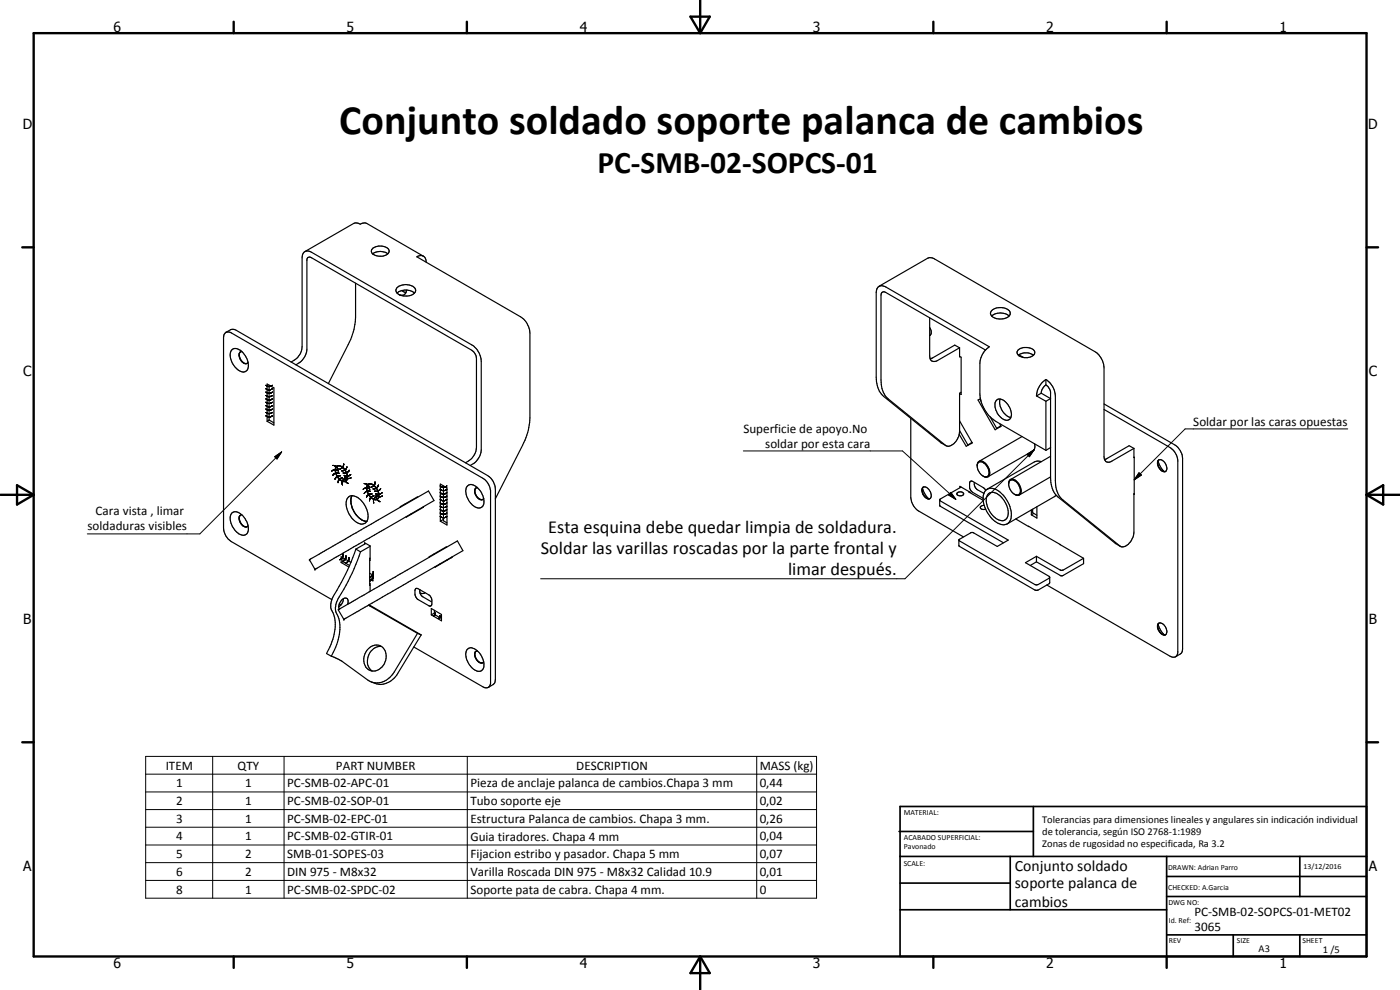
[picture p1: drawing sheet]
<svg xmlns="http://www.w3.org/2000/svg" width="420mm" height="297mm" viewBox="0 0 420 297" stroke-linecap="round" stroke-linejoin="round" font-family="sans-serif">
<g fill="none" stroke="#000" stroke-width=".35">
<path d="M91.5 75.5l14.6-8.4 1.4-.1a.83 .83 0 0 0 1.2 0l1.4 .1 17 9.8M111.8 76.2a3.7 3.7 0 0 1 4.6 0M112 74.4a3.3 3.3 0 0 1 4.8 .8 2.29 2.29 0 0 1-3 1.7 1.95 1.95 0 0 1-2.3-1.8zM127.9 78.7a1.75 1.75 0 0 0-.8-1.8 1.75 1.75 0 0 0-2 .1l31.1 18a6.1 6.1 0 0 1 2.8 4.9v25.5a18.2 18.2 0 0 1-2.2 8.2l-8.1 16M67.8 99.7l-.5 .6-.2 1v57.1a5 5 0 0 0 2.4 4.1l30.1 17.4M67.8 99.7h1.4l75.7 43.8a5.1 5.1 0 0 1 2.3 3.7v57.8l-.1 .7-.6 .5M67.8 99.7l1.6-.9 1.5 .3 75.4 43.6a5 5 0 0 1 2.4 4v57.2a1.54 1.54 0 0 1-.7 1.5l-1.5 .8M106.7 85v10.2a18.2 18.2 0 0 1-2.2 8.2l-6 11.7M119.2 87.9a1.39 1.39 0 0 1-.2-1.5 1.39 1.39 0 0 1 1.3-.8 4.2 4.2 0 0 1 4.3 .9l.1 .7-.3 .7M119.2 87.9a4.3 4.3 0 0 0 4.4 .6l.8-.6M120.6 87.2l1.2 .6M120.6 87.2a4.6 4.6 0 0 1 3.8 .7"/>
<path d="M120.6 87.2l-1.4 .7M122 87a1.46 1.46 0 0 1-.7 1.4 1.46 1.46 0 0 1-1.6 0M263.8 85.9l14.6-8.4 1.4-.1 48.7 28.1a6.1 6.1 0 0 1 2.8 4.9v26.6a1.42 1.42 0 0 0 .7 1.6 1.42 1.42 0 0 0 1.7-.3l6.6-3.8M279 98.2a1.62 1.62 0 0 1 0 2.5M279 95.4v11.4a1.44 1.44 0 0 0 .7 1.5 1.44 1.44 0 0 0 1.7-.1l6.6-3.8M297.6 94.8a4.2 4.2 0 0 1 5.2 0M297.8 93a3.8 3.8 0 0 1 5.3 .6 1.72 1.72 0 0 1-1.8 2 3.3 3.3 0 0 1-4-1.5l.2-.7zM69.5 105.1a2.02 2.02 0 0 1 2.9 .2 5.2 5.2 0 0 1 1.8 5.7 1.93 1.93 0 0 1-3.1-.3 4.8 4.8 0 0 1-1.6-5.6zM71.9 105.9a2.69 2.69 0 0 0 2.1 3.2M71.9 105.8a2.47 2.47 0 0 0 2.1 3.3M72.2 105.6l-.2 .1M72.2 105.6l-.3 .3"/>
<path d="M72.6 105.5l-.4 .1M74.5 108.7l-.5 .4M80.2 115.2l2 1.2v11.2l-2-1.2zM80.8 115.6v10.4M87.4 108.6a5.5 5.5 0 0 0 3.3-4.6v-26.7a1.74 1.74 0 0 1 .8-1.8 1.74 1.74 0 0 1 2 .2l48.1 27.8a6 6 0 0 1 2.8 4.9v26.6a5.6 5.6 0 0 1-3.3 4.7M88.8 109.5a5.7 5.7 0 0 0 3.3-4.7v-26.9a.86 .86 0 0 1 1.4-.6l48.1 27.8a3.2 3.2 0 0 1 1.4 2.5v26.6a5.4 5.4 0 0 1-3.3 4.7M279 100.6h.1M288 106.9l.4 .3v11.2l-.4-.3M288 104.4l-1.5-.9-7.3 4.2M288 104.4l.1 2.6M294.2 119.6l-.7 .4 5.2 8.9 1.7-1-.4-.8M294.3 119.8h-.2l.3 .5"/>
<path d="M295.8 105l-30-17.2a.88 .88 0 0 0-1-.1 .88 .88 0 0 0-.4 .9v25.4a7 7 0 0 0 2.2 5.7l17.2 13.9a2.34 2.34 0 0 0 3-1.1 5 5 0 0 0 1.2-3v-11.5l.4-.3M299.3 119.9a2.95 2.95 0 0 1 3.3 1.6 4 4 0 0 1 .6 4.1 1.84 1.84 0 0 1-2.8-.3 4.6 4.6 0 0 1-1.5-5zM300.2 119.8a4.7 4.7 0 0 0 3.1 5.5M305.6 106.6a3.8 3.8 0 0 1 4.6 0M305.7 104.9a3.7 3.7 0 0 1 4.8 .5 1.37 1.37 0 0 1-1.4 1.7 2.95 2.95 0 0 1-3.8-1.1v-.5zM305.8 106.5l1.4 .7M311.1 118.8l2.8 1.6M312.5 118l2.8 1.6-1.4 .8M312.5 118l-1.4 .8M313.9 113.9a6.1 6.1 0 0 1 2.8 4.9v25.4a7.3 7.3 0 0 0 2.2 5.7l17.2 13.9a2.4 2.4 0 0 0 3.1-1.1l.8-1.5 .3-1.5 .1-11.6M313.9 115.5a3.6 3.6 0 0 1 1.4 2.1v25.8a7.5 7.5 0 0 0 2.2 5.7l17.2 13.9 1.5 1M313.9 113.9v1.6"/>
<path d="M313.9 113.9a6.3 6.3 0 0 0-2.8 4.9M313.9 115.5a3.3 3.3 0 0 0-1.4 2.5M80.8 126l-.6 .4M80.8 126l1.4 .9M101 139.9l-.3 1.1M101.1 139.8a2.32 2.32 0 0 1 2.7 1.6 2.42 2.42 0 0 1 0 3M101.2 139.7a2.65 2.65 0 0 0 .1 3.4 2.29 2.29 0 0 0 2.5 1.3M273.3 125.5v23.8a5.4 5.4 0 0 0 2.4 4l13.4 7.8M283.9 133.7l-1.5-.9-17.6-14.2a7.6 7.6 0 0 1-1.8-5.4v-25.4a1.76 1.76 0 0 1 .8-1.9 1.76 1.76 0 0 1 2 .2l31.1 18a6.5 6.5 0 0 0-2.8 4.9v9.2a10.6 10.6 0 0 0 4.7 8.2l15.1 8.7M288 126.3l3.8 6.6-1.8 1-2.1-3.6M288 129.2l2.5 4.3 1.2-.7M291.3 133l.1 .1"/>
<path d="M291.4 133l.1 .1M293.3 139.5a1.07 1.07 0 0 1 .8-1 1.07 1.07 0 0 1 1.1 .4 2.97 2.97 0 0 1 1.2 4 2.57 2.57 0 0 1-3-2.1 1.54 1.54 0 0 1 1-2.5 3.6 3.6 0 0 1 2.4 4.5l-.2 .2a1.33 1.33 0 0 1-1.5-.1M297.2 125.1l1.9 3.4 1.3-.7M300 128v.1M300 127.9l.1 .2M306.7 131l-12.9 7.4M310.5 133.1v1.3l-.5 .9-13.5 7.7M312.6 138.5l-1.2-.2-1 .3-14.1 8.2M313.9 120.4v14.7M315.3 134.3l-1.4 .8M315.3 136.9l-12 7M331.3 121.2l21.2 12.3a5.2 5.2 0 0 1 2.4 4v57.2l-.3 1.2-1.8 1.2"/>
<path d="M331.3 122.9l19.8 11.4a5.2 5.2 0 0 1 2.4 3.7v57.9l-.3 .8-.4 .4M340.3 137.2h.1M340.3 134.5l-1.4-.8-7.4 4.1M340.3 134.5l.1 2.7M340.4 137.2l-.1 11.1M347.5 138.3l.8 1.7 1.1 1.5M347.5 138.3a2.65 2.65 0 0 0 2.2 3.2l.1-.1M347.7 138a2.27 2.27 0 0 1 2.3 3.3 1.36 1.36 0 0 1-2.1-.8l-.5-1.3zM347.8 138l-.3 .3M69.7 153.8a3.1 3.1 0 0 1 3.9 1.9 3.7 3.7 0 0 1 .2 4.7 2.73 2.73 0 0 1-3.4-1.4 4.1 4.1 0 0 1-.7-5.2zM72 154.7a2.58 2.58 0 0 0 1.8 3.4M72.6 154.5a1.18 1.18 0 0 0-.7 1.9 2.23 2.23 0 0 0 2.3 1.6l.3-.3"/>
<path d="M102.4 144.1l.7 .3M103.1 144.4h.5M103.1 144.4a3.2 3.2 0 0 1-2-4.4 2.57 2.57 0 0 1 2.9 2.1 1.41 1.41 0 0 1-.7 2.3M103.8 144.4l-.2 .1M104.7 149a3 3 0 0 1 3.5 .9 6.3 6.3 0 0 1 1.9 6.5 2.42 2.42 0 0 1-3.8-.2 6.1 6.1 0 0 1-2-6.7zM105.7 148.7a6.4 6.4 0 0 0 3 7.4l1.4 .3M110.1 146.2a1.16 1.16 0 0 1 1-1 1.16 1.16 0 0 1 1.2 .6 2.86 2.86 0 0 1 .9 3.8l-.6 .2-.7-.2M110.3 145.5a3.4 3.4 0 0 0 2.8 4.4M110.4 145.3a1.58 1.58 0 0 1 2.2 .6 2.95 2.95 0 0 1 .7 3.9 2.48 2.48 0 0 1-3-1.9l-.2-.7a1.85 1.85 0 0 1 .3-1.9zM110.5 145.3l-.2 .1M121.6 151.2v.1M123.3 154.2v.1"/>
<path d="M125.3 149.2l-5.2 2.8 .1 .1M127 152.1l-5.1 3M132.2 145.2l1.9 1.2v11.1l-1.9-1.1zM133.1 155.8l-.9 .6M133.1 145.8v10.5l1 .6M140.2 145.9a1.93 1.93 0 0 1 2.9 .3 5.5 5.5 0 0 1 1.8 5.6 2.2 2.2 0 0 1-3.4-.6 4.6 4.6 0 0 1-1.3-5.3zM142.9 146.4a2.36 2.36 0 0 0 1.8 3.5M142.9 146.4a2.13 2.13 0 0 0 .7 3.2l.4 .3h.9M143.3 146.3l-.4 .1M144.9 149.9h-.2M145.1 149.5l-.2 .4M276.8 146.5l.8 1.7 1.1 1.4"/>
<path d="M276.8 146.5a2.69 2.69 0 0 0 1.9 3.1M277 146.3a1.96 1.96 0 0 1 2.4 1.8l.1 .9-.5 .6M277 146.2a2.37 2.37 0 0 0 2 3.4M277 146.3l-.2 .2M278.7 149.6h.2M279.1 149.6h-.2M282 150.1l20.6 12-3.3 1.9-7.4-4.2h-.5l-3.6 2.3M287.2 148a1.09 1.09 0 0 1 1.1-.5 1.09 1.09 0 0 1 .9 .9 1.34 1.34 0 0 1-2-.1zM288.1 146.3v-.4l3.1 1.9M288.4 146.1l-6.2 3.6-.2 .2v1.9l19.1 11.1M290.8 147.5l4.3 2.6M292.4 144.7a2.38 2.38 0 0 0 .9 2.2l2 1.1"/>
<path d="M295.1 150.1a2.73 2.73 0 0 1 2.6-3.6 8.4 8.4 0 0 1 5.8 7.1 2.9 2.9 0 0 1-2.4 3.9 7.4 7.4 0 0 1-5.3-4.7M295.1 150.1l.7 2.7M295.4 151.6h-.3a.81 .81 0 0 0-.9 .8l.4 .4h1.2M295.8 147.1l-.7-.8-3.2-1.9-.3-.1-.6 .4v1.9l.6 .8 3.5 2.1M296.7 148.1a3.2 3.2 0 0 1 4.1 1.4 5.2 5.2 0 0 1 1.2 6.2 2.94 2.94 0 0 1-4.1-1 5.6 5.6 0 0 1-1.4-6.4zM302.7 144.8a3.7 3.7 0 0 0 2.1 3.7M302.8 144.8l.1-.5a1.25 1.25 0 0 1 2.1 0 3 3 0 0 1 1 4.1l-.6 .2-.5-.1M302.8 144.8l-.1 .3M302.8 144.6a1.19 1.19 0 0 1 2-.2 3.2 3.2 0 0 1 1.1 3.9l-.6 .2h-.5M304.4 148.3l.5 .2M304.8 155.7l4 2.2M308.7 157.9l16.5 9.6"/>
<path d="M308.7 157.9h.1M309.5 153v1.5M309.9 152.8v1l1.3 .8M310.2 154.1l-.7 .4M311.2 152v3.4l-1.7-.9M315.3 143.1l-9.4 5.4M316.9 148.6l-14.6 8.6M92.9 167.9l35.7-20.6 1.6 2.9-35.7 20.6zM102.4 168.8l2.3 1.3M102.9 168.5l-.5 .3M102.9 168.5l2 1.2M102.9 167.4v1.1"/>
<path d="M103.1 179.6a2.88 2.88 0 0 0-1.3 3.2M103.1 179.6a.86 .86 0 0 1 1.4 .6l-.2 1.2M103.1 179.6l-.2 1-.5 .9M105.3 168.7l-2.9-1.7v1.8M106.8 164.8a81.3 81.3 0 0 1-7.2 14.9 4.4 4.4 0 0 0 .5 4.6 14.5 14.5 0 0 1-1.5 10.6l-.6 1.2 1.4 .8M106.8 164.8l1.4 .8M108.2 165.6a76.7 76.7 0 0 1-7.1 14.9 4.5 4.5 0 0 0 .4 4.6 14.8 14.8 0 0 1-2.1 11.8M109.4 163.2v-.3l1.7 .9v4.3h-.2M109.8 163.1l-3 1.7M110.9 175.1l.2 2.4M110.9 172l1 .6v1.7l-1-.6M110.9 173.1l1 .6"/>
<path d="M111.1 167.5l-.2 8.1h.2M111.1 163.9l-2.9 1.7M124.7 176.7h.8l3.5 2 .6 1.4-.2 1.6-.5 .1-3.8-2.2-.6-1.3zM126 176.9l.1 1M126.1 177.9l.5 .9 3 1.8M126.1 177h-.1M127.6 177.8l-.9 .3-.6-.2M130.2 166.2l.1 .2M131.1 165.7l.1 .1M131.9 169.2l.1 .1M134 164.2l-.1-.1-5 3.1M134.1 168l.1 .1"/>
<path d="M135.5 167.2v.2M135.7 167.1l-5.2 3M287.8 162.1l22.8 13.3h1l3.4-2.2M287.8 162.1v1.6l.2 .3 22.6 13h1l3.3-1.9 .1-1.9M311.1 166.9l-3.3 1.9 7.1 4.1 .1 .3M311.1 166.9l7.5 4.3 6.6-3.7M311.1 168.6l-1.9 1.1M311.1 166.9v1.7M314.1 175.5l37 21.4 .9 .3 .8-.1M325.2 167.5v1.6l-6.4 3.7-.5-.1-7.2-4.1M101.5 183l35.8-20.7 1.6 2.9-35.7 20.6zM101.8 181.2l.5 .3"/>
<path d="M102.4 181.5l-.7 .6M110.3 194.9a3.1 3.1 0 0 1 3.9-1.1 3.1 3.1 0 0 1 1.7 3.7 3.7 3.7 0 0 1-5.5 3.3 4.2 4.2 0 0 1-.1-5.9zM110.6 181.6l14.7 8.4M110.7 181.5l15.7 9M114.5 194a4.3 4.3 0 0 0-3.9 2.7 4.3 4.3 0 0 0 1.1 4.6M124.2 194.1l20.7 11.9 .9 .4 .7-.2M125.3 190l-7 11.6a5.6 5.6 0 0 1-7.9 2.5l-8-5.9-3-1.3M125.3 190l1.1 .5M126.4 190.5l-7 11.6a5.9 5.9 0 0 1-7.9 2.5M129.4 182.6l3.1 1.8v1.9l-3.1-1.8zM130.4 183.9l-1 .6M130.4 183.1v1.3l2.1 1.2"/>
<path d="M140.2 194.9a2.05 2.05 0 0 1 3.2 .6 5.1 5.1 0 0 1 1.5 5.3 1.76 1.76 0 0 1-2.8 0 5 5 0 0 1-1.9-5.9zM142.7 195.5a2.73 2.73 0 0 0 1.6 3.4M143.3 195.3a1.19 1.19 0 0 0-.7 2l.7 1.1 1 .5M144.3 198.9h.4M144.9 198.8l-.6 .1M144.9 198.8l-.2 .1M145.1 198.5l-.2 .3M347.5 187.3a2.81 2.81 0 0 0 1.9 3.2M347.5 187.3l.8 1.7 1.1 1.5M347.8 186.9l-.3 .4M349.4 190.5a1.17 1.17 0 0 0 .6-1.9 1.9 1.9 0 0 0-2.3-1.5 2.4 2.4 0 0 0 2 3.4"/>
</g>
<g fill="#000">
<circle cx="92.9" cy="167.9" r=".18"/>
<circle cx="94.5" cy="170.8" r=".18"/>
<circle cx="103.2" cy="185.8" r=".18"/>
</g>
<g fill="none" stroke="#000" stroke-width=".3">
<path d="M79.8 115.6l1 .4 1-.4M79.8 116.6l1 .4 1-.4M79.8 117.6l1 .4 1-.4M79.8 118.7l1 .3 1-.3M79.8 119.7l1 .4 1-.4M79.8 120.7l1 .4 1-.4M79.8 121.7l1 .4 1-.4M79.8 122.7l1 .4 1-.4M79.8 123.7l1 .4 1-.4M79.8 124.8l1 .3 1-.3M82.5 137l2-1.4-1.4 2.1zM84.5 135.6l-24.5 24.6h-33.8"/>
<path d="M99.9 139.7l.8 .1 .5 .6 .2 .5M103.2 139.2l-.4 1-.9 .6M223.1 135.3h47.7l16 14.5M308.3 136.3l2.1-1.4-1.5 2.1zM310.4 134.9l-38.8 38.8h-109.3M404.5 128.7h-48.8l-15.3 15.3M99.6 141.4l.7-.4h.6l.6 .4M101.8 142l-1.1-.1-.8 .7M102.2 142.7l-1 .3-.7 .8M102.8 143.4a1.45 1.45 0 0 0-1.3 1.4M103.4 143l.9 .6 1.1-.2M103.5 143.6l-.8 .8 .1 1.1"/>
<path d="M103.6 143.4l.3 1.3 .7 .4M104.1 140.1l-.5 .9-1.1 .3M104.8 141.1a1.47 1.47 0 0 1-1.8 .8M105.3 142.4a1.5 1.5 0 0 1-2 .2M109 146.8a1.42 1.42 0 0 1 2 0M109.3 145.1a1.54 1.54 0 0 1 1.6 1.2M111.2 147.4h-.3a1.43 1.43 0 0 0-1.6 .7M111.7 148.2l-1.1 .2-.6 .9M112.3 148.8a1.45 1.45 0 0 0-1.4 1.5M112.6 144.6v.3a1.34 1.34 0 0 1-1.3 1.3M112.8 148.5l1.2 .6 .8-.3M112.8 149.1l-.6 .8v1"/>
<path d="M113 148.8a1.48 1.48 0 0 0 1 1.7M113.6 145.5a1.45 1.45 0 0 1-1.6 1.2M114.2 146.6l-.7 .7-1.1 .1M114.7 147.8l-1 .5-1-.2M132.1 145.8l.7 .4h.6l.7-.4M132.1 146.8l.7 .4h.6l.7-.4M132.1 147.8l.7 .4h.6l.7-.4M132.1 148.8l.7 .4h.6l.7-.4M132.1 149.9l.7 .3h.6l.7-.3M132.1 150.9l.7 .4h.6l.7-.4M132.1 151.9l.7 .4h.6l.7-.4M132.1 152.9l.7 .4h.6l.7-.4"/>
<path d="M132.1 153.9l.7 .4h.6l.7-.4M132.1 154.9l.7 .4h.6l.7-.4M285.4 147.7l1.4 2.1-2.1-1.3zM341.8 141.9l.7 .6-2.1 1.5zM102.9 166.2l-.1 1.1-.9 .6M103.8 166.8l-.1 1-.9 .6M104.7 167.3l-.1 1-.9 .7M112 171.4l-.2 1.1-.8 .7M112 172.6l-.2 1.1-.8 .6M130.6 183.9l-.1 .7-.4 .2M132 184.7l-.1 .6-.4 .3M43.7 226.9h201.4v42.6h-201.4z"/>
<path d="M43.7 232.3h201.4M43.7 237.6h201.4M63.8 226.9v42.6M85.2 226.9v42.6M140.2 226.9v42.6M227.1 226.9v42.6M43.7 242.9h201.4M43.7 248.2h201.4M43.7 253.5h201.4M43.7 258.8h201.4M43.7 264.2h201.4"/>
</g>
<g fill="none" stroke="#000" stroke-width=".71">
<path d="M10.1 9.9h400v277.1h-400zM70.1 6.5v3.4M140.1 6.5v3.4M207.2 5h5.8l-2.9 4.9zM210.1 0v9.9M280.1 6.5v3.4M350.1 6.5v3.4M6.7 74.2h3.4M410.1 74.2h3.5M.1 148.5h10M5.1 145.6l5 2.9-5 2.9zM410.1 148.5h10"/>
<path d="M410.1 148.5l5-2.9v5.8zM6.7 222.7h3.4M410.1 222.7h3.5M70.1 287v3.4M140.1 287v3.4M210.1 287v10M210.1 287l2.9 5h-5.8zM280.1 287v3.4M350.1 287v3.4"/>
</g>
<g fill="none" stroke="#000" stroke-width=".51">
<path d="M269.8 249.5h40.3M270.1 242h140v45h-140zM270.1 257h140M303.2 257v16M310.1 242v15M350.1 257v30M390.1 257v12M270.1 265h33.1M270.1 273h80M350.1 269h60M350.1 263h60M350.1 280.5h60"/>
<path d="M370.1 280.5v6.5M390.1 280.5v6.5"/>
</g>
<path d="M82.5 137l2-1.4-1.4 2.1zM308.3 136.3l2.1-1.4-1.5 2.1zM285.4 147.7l1.4 2.1-2.1-1.3zM341.8 141.9l.7 .6-2.1 1.5z" fill="#000"/>
<text font-size="12.6" x="101.8" y="40.2">Conjunto soldado soporte palanca de cambios</text>
<text font-size="9.4" x="179.3" y="52">PC-SMB-02-SOPCS-01</text>
<g font-size="5.5">
<text x="164.5" y="159.8">Esta esquina debe quedar limpia de soldadura.</text>
<text x="162.3" y="166.1">Soldar las varillas roscadas por la parte frontal y</text>
<text x="236.5" y="172.4">limar después.</text>
</g>
<g font-size="4.7">
<text x="304.6" y="261.2">Conjunto soldado</text>
<text x="304.6" y="266.6">soporte palanca de</text>
<text x="304.6" y="272">cambios</text>
</g>
<g font-size="4.2">
<text x="34" y="9.6">6</text>
<text x="104" y="9.6">5</text>
<text x="174" y="9.6">4</text>
<text x="244" y="9.6">3</text>
<text x="314" y="9.6">2</text>
<text x="384" y="9.6">1</text>
<text x="6.8" y="38.7">D</text>
<text x="410.6" y="38.7">D</text>
<text x="7" y="112.9">C</text>
<text x="410.8" y="112.9">C</text>
<text x="7" y="187.1">B</text>
<text x="410.8" y="187.1">B</text>
<text x="7" y="261.4">A</text>
<text x="410.8" y="261.4">A</text>
<text x="34" y="290.4">6</text>
<text x="104" y="290.4">5</text>
<text x="174" y="290.4">4</text>
<text x="244" y="290.4">3</text>
<text x="314" y="290.4">2</text>
<text x="384" y="290.4">1</text>
</g>
<g font-size="3.9">
<text x="223.1" y="129.8">Superficie de apoyo.No</text>
<text x="358.1" y="127.7">Soldar por las caras opuestas</text>
<text x="229.6" y="134.3">soldar por esta cara</text>
<text x="28.7" y="154.6">Cara vista , limar</text>
<text x="26.2" y="159.1">soldaduras visibles</text>
<text x="49.7" y="230.9">ITEM</text>
<text x="71.3" y="230.9">QTY</text>
<text x="100.8" y="230.9">PART NUMBER</text>
<text x="173" y="230.9">DESCRIPTION</text>
<text x="228" y="231">MASS (kg)</text>
<text x="52.8" y="236.2">1</text>
<text x="73.6" y="236.2">1</text>
<text x="86.2" y="236.2">PC-SMB-02-APC-01</text>
<text x="141.2" y="236.3">Pieza de anclaje palanca de cambios.Chapa 3 mm</text>
<text x="228" y="236.2">0,44</text>
<text x="52.8" y="241.5">2</text>
<text x="73.6" y="241.5">1</text>
<text x="86.2" y="241.5">PC-SMB-02-SOP-01</text>
<text x="141.2" y="241.6">Tubo soporte eje</text>
<text x="228" y="241.5">0,02</text>
<text x="52.8" y="246.8">3</text>
<text x="73.6" y="246.8">1</text>
<text x="86.2" y="246.8">PC-SMB-02-EPC-01</text>
<text x="141.2" y="246.9">Estructura Palanca de cambios. Chapa 3 mm.</text>
<text x="228" y="246.8">0,26</text>
<text x="52.8" y="252.1">4</text>
<text x="52.8" y="257.4">5</text>
<text x="73.6" y="252.1">1</text>
<text x="73.6" y="257.5">2</text>
<text x="86.2" y="252.1">PC-SMB-02-GTIR-01</text>
<text x="86.2" y="257.5">SMB-01-SOPES-03</text>
<text x="141.2" y="252.2">Guia tiradores. Chapa 4 mm</text>
<text x="141.2" y="257.6">Fijacion estribo y pasador. Chapa 5 mm</text>
<text x="228" y="252.1">0,04</text>
<text x="228" y="257.5">0,07</text>
<text x="52.8" y="262.8">6</text>
<text x="73.6" y="262.8">2</text>
<text x="86.2" y="262.8">DIN 975 - M8x32</text>
<text x="141.2" y="262.8">Varilla Roscada DIN 975 - M8x32 Calidad 10.9</text>
<text x="228" y="262.8">0,01</text>
<text x="52.8" y="268.1">8</text>
<text x="73.6" y="268.1">1</text>
<text x="86.2" y="268.1">PC-SMB-02-SPDC-02</text>
<text x="141.2" y="268.1">Soporte pata de cabra. Chapa 4 mm.</text>
<text x="228" y="268.1">0</text>
<text x="358.5" y="275">PC-SMB-02-SOPCS-01-MET02</text>
<text x="358.5" y="279.4">3065</text>
</g>
<g font-size="3.1">
<text x="312.7" y="246.8">Tolerancias para dimensiones lineales y angulares sin indicación individual</text>
<text x="312.7" y="250.4">de tolerancia, según ISO 2768-1:1989</text>
<text x="312.7" y="254">Zonas de rugosidad no especificada, Ra 3.2</text>
<text x="377.7" y="285.6">A3</text>
<text x="397" y="285.9">1 /5</text>
</g>
<g font-size="2.4">
<text x="271.2" y="244.4">MATERIAL:</text>
<text x="271.3" y="252">ACABADO SUPERFICIAL:</text>
<text x="271.3" y="254.6">Pavonado</text>
<text x="271.2" y="259.7">SCALE:</text>
<text x="350.6" y="261">DRAWN: Adrian Parro</text>
<text x="391.2" y="260.6">13/12/2016</text>
<text x="350.6" y="267">CHECKED: A.Garcia</text>
<text x="350.6" y="271.4">DWG NO:</text>
<text x="350.8" y="276.9">Id. Ref:</text>
<text x="350.8" y="282.8">REV</text>
<text x="371.2" y="282.9">SIZE</text>
<text x="390.9" y="282.9">SHEET</text>
</g>
</svg>
